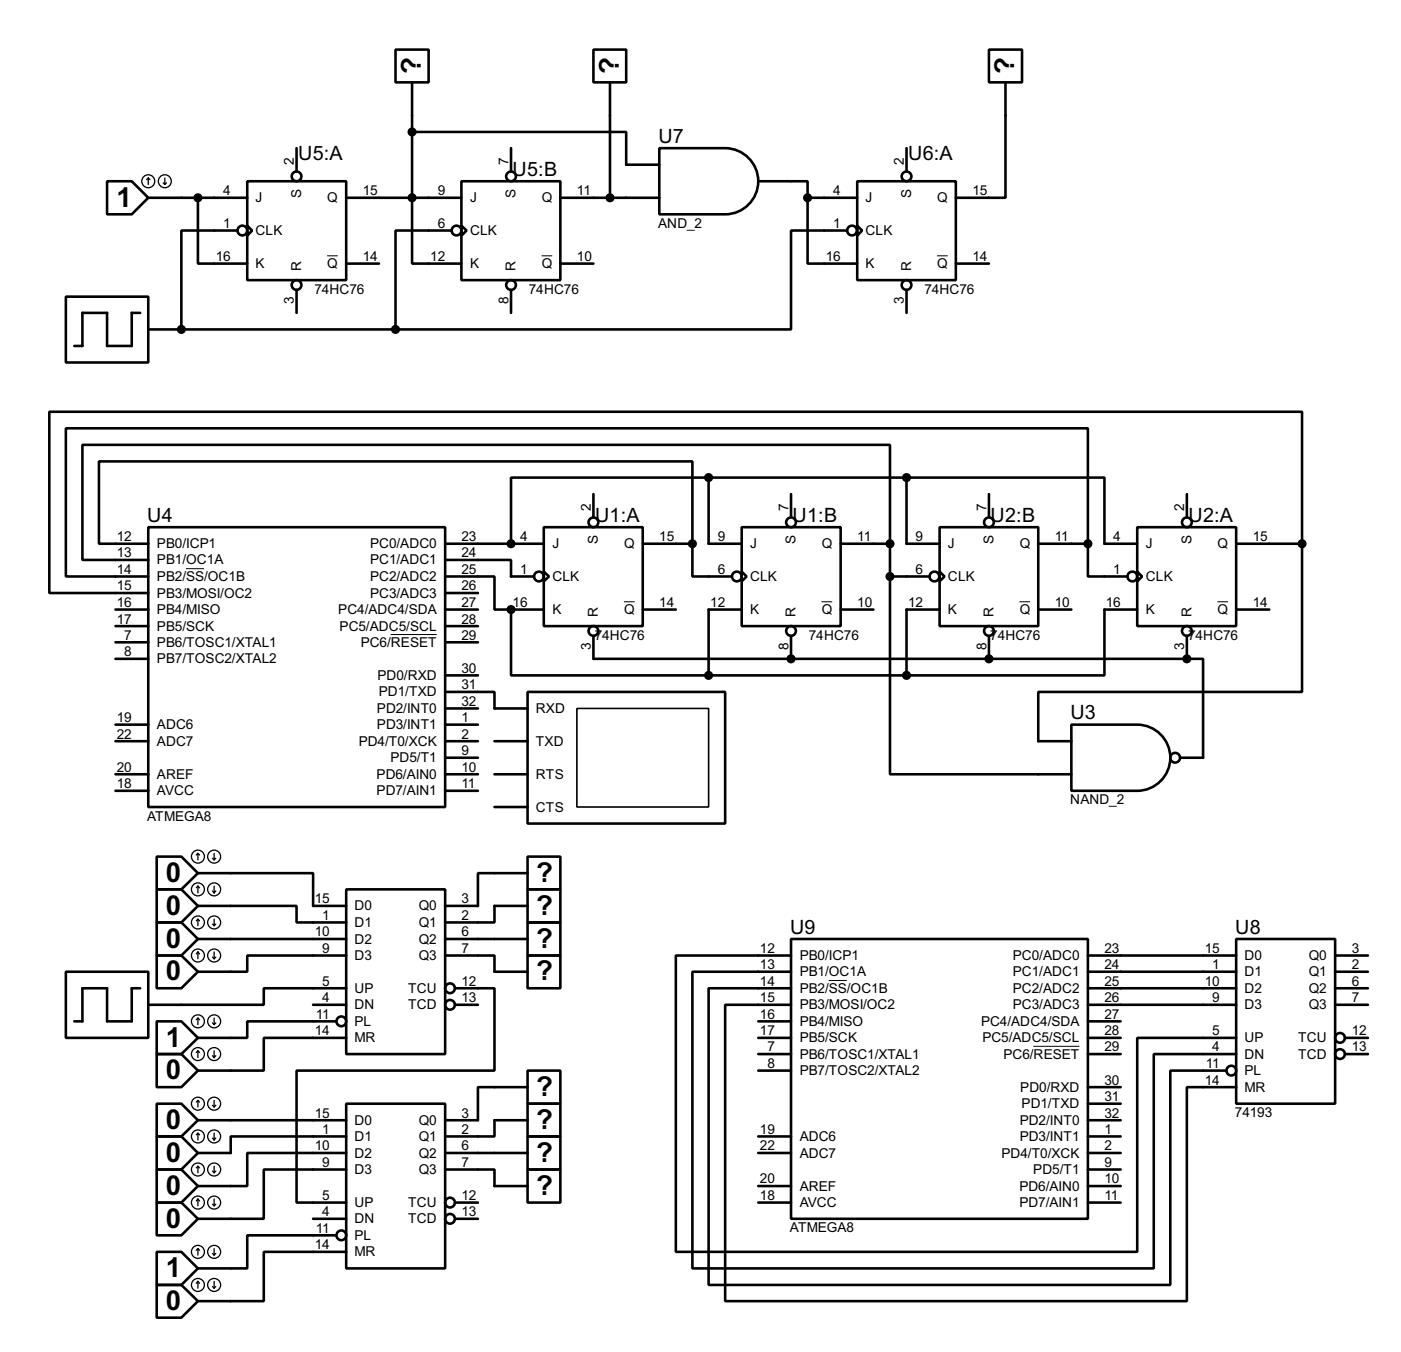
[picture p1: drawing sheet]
<svg xmlns="http://www.w3.org/2000/svg" width="216mm" height="208mm" viewBox="0 0 216 208" stroke-linecap="round" stroke-linejoin="round" font-family="sans-serif">
<g fill="#000">
<circle cx="28" cy="50.8" r=".2"/>
<circle cx="78.8" cy="83.9" r=".2"/>
<circle cx="78.8" cy="94" r=".2"/>
<circle cx="121.9" cy="101.6" r=".2"/>
<circle cx="152.4" cy="101.6" r=".2"/>
<circle cx="182.9" cy="101.6" r=".2"/>
</g>
<g fill="none" stroke="#000" stroke-width=".4">
<path d="M61 7.7h5.1v5h-5.1zM63.5 12.7v28h7.6M91.5 7.7h5v5h-5zM94 12.7v17.8M152.4 7.7h5.1v5h-5.1zM155 12.7v17.8h-7.7M16.5 28h3.8l2.6 2.5-2.6 2.6h-3.8zM22.9 30.5h15.2M30.5 30.5v10.2h7.6M36.6 35.6h-8.6v15.2M38.1 28h15.3v15.2h-15.3zM38.1 34.8l.8 .8-.8 .8z"/>
<path d="M45.7 22.9v3.6M53.4 30.5h17.7M63.5 20.4h33v5h5.1M69.6 35.6h-8.6v15.2M71.1 28h15.3v15.2h-15.3zM71.1 34.8l.8 .8-.8 .8zM78.8 22.9v3.6M86.4 30.5h15.2M101.6 22.9h10.2a5.1 5.1 0 0 1 5.1 5.1 5.1 5.1 0 0 1-5.1 5.1h-10.2zM116.9 28h7.6v2.5M124.5 30.5v10.2h7.6M124.5 30.5h7.6"/>
<path d="M130.6 35.6h-8.7v15.2h-60.9M132.1 28h15.2v15.2h-15.2zM132.1 34.8l.8 .8-.8 .8zM139.7 22.9v3.6M10.2 45.8h12.7v10.1h-12.7zM21.6 48.3h-1.3v5.1h-3.8v-5.1h-3.8v5.1h-1.2M22.9 50.8h38.1M45.7 44.7v3.6M53.4 40.7h5M78.8 44.7v3.6M86.4 40.7h5.1M139.7 44.7v3.6"/>
<path d="M147.3 40.7h5.1M91.5 76.2v3.6M109.2 73.7h-30.4v10.2M109.2 73.7v10.2h5.1M109.2 73.7h30.5M121.9 76.2v3.6M139.7 73.7h30.5v10.2h5.1M139.7 73.7v10.2h5.1M152.4 76.2v3.6M182.9 76.2v3.6M17.8 94h5.1M17.8 96.6h5.1"/>
<path d="M17.8 99.1h5.1M22.9 81.3h45.7v43.2h-45.7zM22.9 83.9h-7.6v-12.7h91.4v12.7M68.6 86.4h10.2v2.5h3.5M68.6 88.9h7.6v5.1h2.6M68.6 83.9h15.2M68.6 94h5.1M68.6 91.5h5.1M68.6 96.6h5.1M68.6 99.1h5.1M78.8 94v10.2h30.4M78.8 94h5"/>
<path d="M83.8 81.3h15.3v15.3h-15.3zM83.8 88.2l.8 .7-.8 .8zM91.5 98.1v3.5h91.4M99.1 83.9h7.6M99.1 94h5.1M106.7 83.9v5h6.1M114.3 81.3h15.3v15.3h-15.3zM114.3 88.2l.8 .7-.8 .8zM114.3 94h-5.1v10.2M121.9 98.1v3.5M129.6 83.9h7.6M129.6 94h5"/>
<path d="M137.2 88.9v30.5h27.9M137.2 83.9v-15.3h-124.5v17.8h10.2M137.2 88.9h6.1M137.2 83.9v5M144.8 81.3h15.2v15.3h-15.2zM144.8 88.2l.8 .7-.8 .8zM144.8 94h-5.1v10.2M152.4 98.1v3.5M160 83.9h7.7M160 94h5.1M167.7 83.9v5h6.1M167.7 83.9v-17.8h-157.5v22.8h12.7"/>
<path d="M175.3 81.3h15.2v15.3h-15.2zM175.3 88.2l.7 .7-.7 .8zM175.3 94h-5.1v10.2h-30.5M182.9 98.1v3.5M190.5 83.9h10.2M190.5 94h5.1M200.7 83.9v22.8h-40.7v7.6h5.1M200.7 83.9v-20.4h-193.1v28h15.3M17.8 101.6h5.1M17.8 114.3h5.1M17.8 119.4h5.1M17.8 111.8h5.1"/>
<path d="M68.6 106.7h7.6v2.6h5.1M68.6 104.2h5.1M68.6 114.3h5.1M68.6 119.4h5.1M68.6 116.9h5.1M68.6 109.3h5.1M68.6 111.8h5.1M76.2 114.3h5.1M76.2 119.4h5.1M81.3 106.7h30.5v20.3h-30.5zM109.2 104.2h30.5M165.1 111.8h10.2a5.1 5.1 0 0 1 5.1 5.1 5.1 5.1 0 0 1-5.1 5.1h-10.2z"/>
<path d="M182.9 101.6h2.5v15.3h-3.5M17.8 122h5.1M24.2 132.1h3.8l2.5 2.6-2.5 2.5h-3.8zM24.2 137.2h3.8l2.5 2.5-2.5 2.6h-3.8zM30.5 134.7h17.8v5h5.1M30.5 139.7h15.2v2.6h7.7M53.4 137.2h15.2v25.4h-15.2zM68.6 122h5.1M76.2 124.5h5.1M81.3 132.1h5.1v5.1h-5.1zM81.3 137.2h5.1v5.1h-5.1zM81.3 134.7h-7.6v5h-5.1"/>
<path d="M81.3 139.7h-5.1v2.6h-7.6M10.2 149.9h12.7v10.2h-12.7zM21.6 152.4h-1.3v5.1h-3.8v-5.1h-3.8v5.1h-1.2M24.2 142.3h3.8l2.5 2.5-2.5 2.6h-3.8zM24.2 147.4h3.8l2.5 2.5-2.5 2.5h-3.8zM24.2 157.5h3.8l2.5 2.6-2.5 2.5h-3.8zM30.5 144.8h22.9M48.3 155h5.1M51.8 157.5h-13.7v2.6h-7.6M53.4 147.4h-15.3v2.5h-7.6M53.4 152.4h-12.7v2.6h-17.8M68.6 147.4h7.6v2.5h5.1"/>
<path d="M68.6 144.8h12.7M70.1 152.4h6.1v12.7h-30.5v20.4h7.7M70.1 155h3.6M81.3 142.3h5.1v5.1h-5.1zM81.3 147.4h5.1v5h-5.1zM116.9 157.5h5M121.9 144.8h45.8v43.2h-45.8zM121.9 147.4h-17.7v45.7h71.1v-33h15.2M121.9 149.9h-15.2v45.7h71.1v-33h12.7M121.9 152.4h-12.7v45.8h71.2v-33.1h8.6M121.9 155h-10.1v45.7h71.1v-33h7.6M167.7 147.4h22.8"/>
<path d="M167.7 149.9h22.8M167.7 152.4h22.8M167.7 155h22.8M167.7 157.5h5M190.5 144.8h15.3v25.4h-15.3zM205.8 147.4h5M205.8 149.9h5M205.8 152.4h5M205.8 155h5M24.2 162.6h3.8l2.5 2.5-2.5 2.6h-3.8zM24.2 170.2h3.8l2.5 2.6-2.5 2.5h-3.8zM24.2 175.3h3.8l2.5 2.5-2.5 2.6h-3.8z"/>
<path d="M30.5 172.8h22.9M53.4 170.2h15.2v25.4h-15.2zM53.4 160.1h-12.7v5h-10.2M53.4 175.3h-17.8v2.5h-5.1M53.4 177.8h-15.3v5.1h-7.6M68.6 177.8h12.7M81.3 165.1h5.1v5.1h-5.1zM81.3 170.2h5.1v5.1h-5.1zM81.3 175.3h5.1v5.1h-5.1zM81.3 167.7h-7.6v5.1h-5.1M81.3 172.8h-5.1v2.5h-7.6M116.9 177.8h5"/>
<path d="M116.9 160.1h5M116.9 165.1h5M116.9 175.3h5M116.9 162.6h5M167.7 172.8h5M167.7 177.8h5M167.7 160.1h5M167.7 167.7h5M167.7 175.3h5M167.7 162.6h5M167.7 170.2h5M207.3 160.1h3.5"/>
<path d="M207.3 162.6h3.5M24.2 180.4h3.8l2.5 2.5-2.5 2.6h-3.8zM24.2 185.5h3.8l2.5 2.5-2.5 2.5h-3.8zM24.2 193.1h3.8l2.5 2.5-2.5 2.6h-3.8zM24.2 198.2h3.8l2.5 2.5-2.5 2.5h-3.8zM48.3 188h5.1M51.8 190.5h-13.7v5.1h-7.6M53.4 180.4h-12.7v7.6h-10.2M53.4 193.1h-12.7v7.6h-10.2M68.6 180.4h7.6v2.5h5.1M70.1 188h3.6M70.1 185.5h3.6"/>
<path d="M81.3 180.4h5.1v5.1h-5.1zM116.9 182.9h5M116.9 185.5h5M167.7 182.9h5M167.7 180.4h5M167.7 185.5h5"/>
<circle cx="37.3" cy="35.6" r=".75"/>
<circle cx="45.7" cy="27.2" r=".75"/>
<circle cx="70.3" cy="35.6" r=".75"/>
<circle cx="78.7" cy="27.2" r=".75"/>
<circle cx="131.3" cy="35.6" r=".75"/>
<circle cx="139.7" cy="27.2" r=".75"/>
<circle cx="45.7" cy="44" r=".75"/>
<circle cx="78.7" cy="44" r=".75"/>
<circle cx="139.7" cy="44" r=".75"/>
<circle cx="83" cy="88.9" r=".75"/>
<circle cx="91.4" cy="97.3" r=".75"/>
<circle cx="91.4" cy="80.6" r=".75"/>
<circle cx="113.5" cy="88.9" r=".75"/>
<circle cx="121.9" cy="97.3" r=".75"/>
<circle cx="121.9" cy="80.6" r=".75"/>
<circle cx="144" cy="88.9" r=".75"/>
<circle cx="152.4" cy="97.3" r=".75"/>
<circle cx="152.4" cy="80.6" r=".75"/>
<circle cx="174.5" cy="88.9" r=".75"/>
<circle cx="182.9" cy="80.6" r=".75"/>
<circle cx="182.9" cy="97.3" r=".75"/>
<circle cx="181.1" cy="116.9" r=".75"/>
<circle cx="52.6" cy="157.5" r=".75"/>
<circle cx="69.3" cy="155" r=".75"/>
<circle cx="69.3" cy="152.4" r=".75"/>
<circle cx="189.7" cy="165.1" r=".75"/>
<circle cx="206.5" cy="160.1" r=".75"/>
<circle cx="206.5" cy="162.6" r=".75"/>
<circle cx="52.6" cy="190.5" r=".75"/>
<circle cx="69.3" cy="188" r=".75"/>
<circle cx="69.3" cy="185.5" r=".75"/>
</g>
<path d="M50.4 39.5h1.7M83.5 39.5h1.6M144.4 39.5h1.7M28.7 87.7h2.8M60.2 97.9h7.1M96.2 92.8h1.6M126.6 92.8h1.7M157.1 92.8h1.7M187.6 92.8h1.7M127.7 151.2h2.8M159.3 161.4h7.1" fill="none" stroke="#000" stroke-width=".15"/>
<g fill="#000" stroke="#000" stroke-width=".4">
<circle cx="30.5" cy="30.5" r=".5"/>
<circle cx="63.5" cy="20.4" r=".5"/>
<circle cx="63.5" cy="30.5" r=".5"/>
<circle cx="94" cy="30.5" r=".5"/>
<circle cx="124.4" cy="30.5" r=".5"/>
<circle cx="27.9" cy="50.8" r=".5"/>
<circle cx="60.9" cy="50.8" r=".5"/>
<circle cx="109.2" cy="73.7" r=".5"/>
<circle cx="139.7" cy="73.7" r=".5"/>
<circle cx="78.7" cy="83.9" r=".5"/>
<circle cx="78.7" cy="94" r=".5"/>
<circle cx="106.7" cy="83.9" r=".5"/>
<circle cx="137.1" cy="83.9" r=".5"/>
<circle cx="137.1" cy="88.9" r=".5"/>
<circle cx="167.6" cy="83.9" r=".5"/>
<circle cx="200.6" cy="83.9" r=".5"/>
<circle cx="109.2" cy="104.2" r=".5"/>
<circle cx="121.9" cy="101.6" r=".5"/>
<circle cx="139.7" cy="104.2" r=".5"/>
<circle cx="152.4" cy="101.6" r=".5"/>
<circle cx="182.9" cy="101.6" r=".5"/>
</g>
<path d="M88.9 109.3h20.3v15.2h-20.3z" fill="none" stroke="#000" stroke-width=".25"/>
<g fill="none" stroke="#000" stroke-width=".2">
<path d="M22.9 27.5l-.3 .2M22.9 27.5l.2 .2M22.9 27.5v1M25.2 28.2l.2 .3M25.4 27.5v1M25.7 28.2l-.3 .3M30.5 131.6l-.2 .3M30.5 131.6l.3 .3M30.5 131.6v1M30.5 136.7v1M30.5 136.7l-.2 .2M30.5 136.7l.3 .2"/>
<path d="M32.8 132.4l.2 .2M32.8 137.4l.2 .3M33 131.6v1M33 136.7v1M33.3 132.4l-.3 .2M33.3 137.4l-.3 .3M30.5 141.8v1M30.5 146.8v1.1M30.5 157v1M30.5 141.8l-.2 .2M30.5 141.8l.3 .2M30.5 146.8l-.2 .3"/>
<path d="M30.5 146.8l.3 .3M30.5 157l-.2 .3M30.5 157l.3 .3M32.8 142.5l.2 .3M32.8 147.6l.2 .3M32.8 157.8l.2 .2M33 141.8v1M33 146.8v1.1M33 157v1M33.3 142.5l-.3 .3M33.3 147.6l-.3 .3M33.3 157.8l-.3 .2"/>
<path d="M30.5 162.1v1M30.5 169.7v1M30.5 174.8v1M30.5 179.9v1M30.5 162.1l-.2 .2M30.5 162.1l.3 .2M30.5 169.7l-.2 .3M30.5 169.7l.3 .3M30.5 174.8l-.2 .2M30.5 174.8l.3 .2M30.5 179.9l-.2 .2M30.5 179.9l.3 .2"/>
<path d="M32.8 162.8l.2 .3M32.8 170.5l.2 .2M32.8 175.5l.2 .3M33 162.1v1M33 169.7v1M33 174.8v1M33 179.9v1M33.3 162.8l-.3 .3M33.3 170.5l-.3 .2M33.3 175.5l-.3 .3M30.5 184.9v1.1M30.5 192.6v1"/>
<path d="M30.5 197.6v1.1M30.5 184.9l-.2 .3M30.5 184.9l.3 .3M30.5 192.6l-.2 .2M30.5 192.6l.3 .2M30.5 197.6l-.2 .3M30.5 197.6l.3 .3M32.8 180.6l.2 .3M32.8 185.7l.2 .3M32.8 193.3l.2 .3M32.8 198.4l.2 .3M33 184.9v1.1"/>
<path d="M33 192.6v1M33 197.6v1.1M33.3 180.6l-.3 .3M33.3 185.7l-.3 .3M33.3 193.3l-.3 .3M33.3 198.4l-.3 .3"/>
<circle cx="22.8" cy="28" r="1"/>
<circle cx="25.4" cy="28" r="1"/>
<circle cx="30.5" cy="132.1" r="1"/>
<circle cx="30.5" cy="137.2" r="1"/>
<circle cx="33" cy="137.2" r="1"/>
<circle cx="33" cy="132.1" r="1"/>
<circle cx="30.5" cy="147.4" r="1"/>
<circle cx="30.5" cy="142.3" r="1"/>
<circle cx="30.5" cy="157.5" r="1"/>
<circle cx="33" cy="147.4" r="1"/>
<circle cx="33" cy="142.3" r="1"/>
<circle cx="33" cy="157.5" r="1"/>
<circle cx="30.5" cy="175.3" r="1"/>
<circle cx="30.5" cy="162.6" r="1"/>
<circle cx="30.5" cy="170.2" r="1"/>
<circle cx="33" cy="175.3" r="1"/>
<circle cx="33" cy="170.2" r="1"/>
<circle cx="33" cy="162.6" r="1"/>
<circle cx="30.5" cy="185.5" r="1"/>
<circle cx="30.5" cy="198.2" r="1"/>
<circle cx="30.5" cy="193.1" r="1"/>
<circle cx="30.5" cy="180.4" r="1"/>
<circle cx="33" cy="185.5" r="1"/>
<circle cx="33" cy="198.2" r="1"/>
<circle cx="33" cy="193.1" r="1"/>
<circle cx="33" cy="180.4" r="1"/>
</g>
<g font-size="4.8">
<text x="64.9" y="11.3" transform="rotate(-90 64.9 11.3)">?</text>
<text x="95.4" y="11.3" transform="rotate(-90 95.4 11.3)">?</text>
<text x="156.3" y="11.3" transform="rotate(-90 156.3 11.3)">?</text>
<text x="18" y="31.9">1</text>
<text x="25.6" y="136">0</text>
<text x="82.6" y="136">?</text>
<text x="25.6" y="141.1">0</text>
<text x="82.6" y="141.1">?</text>
<text x="25.6" y="146.2">0</text>
<text x="82.6" y="146.2">?</text>
<text x="25.6" y="151.2">0</text>
<text x="82.6" y="151.2">?</text>
<text x="25.6" y="161.4">1</text>
<text x="25.6" y="166.5">0</text>
<text x="82.6" y="169">?</text>
<text x="25.6" y="174.1">0</text>
<text x="25.6" y="179.2">0</text>
<text x="82.6" y="174.1">?</text>
<text x="82.6" y="179.2">?</text>
<text x="25.6" y="184.3">0</text>
<text x="82.6" y="184.3">?</text>
<text x="25.6" y="189.3">0</text>
<text x="25.6" y="197">1</text>
<text x="25.6" y="202">0</text>
</g>
<g font-size="3.4">
<text x="101.5" y="22.1">U7</text>
<text x="46" y="24.6">U5:A</text>
<text x="79" y="27.2">U5:B</text>
<text x="140" y="24.6">U6:A</text>
<text x="22.7" y="80.5">U4</text>
<text x="91.7" y="80.5">U1:A</text>
<text x="122.2" y="80.5">U1:B</text>
<text x="152.7" y="80.5">U2:B</text>
<text x="183.2" y="80.5">U2:A</text>
<text x="165" y="111">U3</text>
<text x="121.8" y="144">U9</text>
<text x="190.4" y="144">U8</text>
</g>
<g font-size="2.4">
<text x="45.3" y="25.4" transform="rotate(-90 45.3 25.4)">2</text>
<text x="78.4" y="25.4" transform="rotate(-90 78.4 25.4)">7</text>
<text x="139.3" y="25.4" transform="rotate(-90 139.3 25.4)">2</text>
<text x="34.4" y="30.1">4</text>
<text x="34.4" y="35.2">1</text>
<text x="39.4" y="31.2">J</text>
<text x="46.4" y="30.6" transform="rotate(-90 46.4 30.6)">S</text>
<text x="50.4" y="31.2">Q</text>
<text x="55.9" y="30.1">15</text>
<text x="67.5" y="30.1">9</text>
<text x="67.5" y="35.2">6</text>
<text x="72.4" y="31.2">J</text>
<text x="79.5" y="30.6" transform="rotate(-90 79.5 30.6)">S</text>
<text x="83.5" y="31.2">Q</text>
<text x="88.9" y="30.1">11</text>
<text x="101.4" y="35.2">AND_2</text>
<text x="128.4" y="30.1">4</text>
<text x="128.4" y="35.2">1</text>
<text x="133.4" y="31.2">J</text>
<text x="140.4" y="30.6" transform="rotate(-90 140.4 30.6)">S</text>
<text x="144.4" y="31.2">Q</text>
<text x="149.9" y="30.1">15</text>
<text x="33.3" y="40.2">16</text>
<text x="39.4" y="36.3">CLK</text>
<text x="39.4" y="41.3">K</text>
<text x="46.4" y="41.9" transform="rotate(-90 46.4 41.9)">R</text>
<text x="50.4" y="41.3">Q</text>
<text x="55.9" y="40.2">14</text>
<text x="66.3" y="40.2">12</text>
<text x="72.4" y="36.3">CLK</text>
<text x="72.4" y="41.3">K</text>
<text x="79.5" y="41.9" transform="rotate(-90 79.5 41.9)">R</text>
<text x="83.5" y="41.3">Q</text>
<text x="88.9" y="40.2">10</text>
<text x="127.3" y="40.2">16</text>
<text x="133.4" y="36.3">CLK</text>
<text x="133.4" y="41.3">K</text>
<text x="140.4" y="41.9" transform="rotate(-90 140.4 41.9)">R</text>
<text x="144.4" y="41.3">Q</text>
<text x="149.9" y="40.2">14</text>
<text x="45.3" y="46.9" transform="rotate(-90 45.3 46.9)">3</text>
<text x="48.5" y="45.3">74HC76</text>
<text x="78.4" y="46.9" transform="rotate(-90 78.4 46.9)">8</text>
<text x="81.5" y="45.3">74HC76</text>
<text x="139.3" y="46.9" transform="rotate(-90 139.3 46.9)">3</text>
<text x="142.5" y="45.3">74HC76</text>
<text x="18" y="83.5">12</text>
<text x="71.1" y="83.5">23</text>
<text x="80.2" y="83.5">4</text>
<text x="91.1" y="78.7" transform="rotate(-90 91.1 78.7)">2</text>
<text x="92.2" y="83.9" transform="rotate(-90 92.2 83.9)">S</text>
<text x="101.6" y="83.5">15</text>
<text x="110.6" y="83.5">9</text>
<text x="121.5" y="78.8" transform="rotate(-90 121.5 78.8)">7</text>
<text x="122.6" y="83.9" transform="rotate(-90 122.6 83.9)">S</text>
<text x="132.1" y="83.5">11</text>
<text x="141.1" y="83.5">9</text>
<text x="152" y="78.8" transform="rotate(-90 152 78.8)">7</text>
<text x="153.1" y="83.9" transform="rotate(-90 153.1 83.9)">S</text>
<text x="162.6" y="83.5">11</text>
<text x="171.6" y="83.5">4</text>
<text x="182.5" y="78.7" transform="rotate(-90 182.5 78.7)">2</text>
<text x="183.6" y="83.9" transform="rotate(-90 183.6 83.9)">S</text>
<text x="193.1" y="83.5">15</text>
<text x="18" y="86">13</text>
<text x="18" y="88.5">14</text>
<text x="24.2" y="84.6">PB0/ICP1</text>
<text x="24.2" y="87.1">PB1/OC1A</text>
<text x="24.2" y="89.6">PB2/SS/OC1B</text>
<text x="57" y="84.6">PC0/ADC0</text>
<text x="57" y="87.1">PC1/ADC1</text>
<text x="57" y="89.6">PC2/ADC2</text>
<text x="71.1" y="86">24</text>
<text x="71.1" y="88.5">25</text>
<text x="80.2" y="88.5">1</text>
<text x="85.1" y="84.6">J</text>
<text x="85.1" y="89.6">CLK</text>
<text x="96.2" y="84.6">Q</text>
<text x="110.6" y="88.5">6</text>
<text x="115.6" y="84.6">J</text>
<text x="115.6" y="89.6">CLK</text>
<text x="126.6" y="84.6">Q</text>
<text x="141.1" y="88.5">6</text>
<text x="146.1" y="84.6">J</text>
<text x="146.1" y="89.6">CLK</text>
<text x="157.1" y="84.6">Q</text>
<text x="171.6" y="88.5">1</text>
<text x="176.6" y="84.6">J</text>
<text x="176.6" y="89.6">CLK</text>
<text x="187.6" y="84.6">Q</text>
<text x="18" y="91.1">15</text>
<text x="18" y="93.6">16</text>
<text x="24.2" y="92.2">PB3/MOSI/OC2</text>
<text x="24.2" y="94.7">PB4/MISO</text>
<text x="52.1" y="94.7">PC4/ADC4/SDA</text>
<text x="57" y="92.2">PC3/ADC3</text>
<text x="71.1" y="91.1">26</text>
<text x="71.1" y="93.6">27</text>
<text x="79" y="93.6">16</text>
<text x="85.1" y="94.7">K</text>
<text x="92.1" y="95.2" transform="rotate(-90 92.1 95.2)">R</text>
<text x="96.2" y="94.7">Q</text>
<text x="101.6" y="93.6">14</text>
<text x="109.5" y="93.6">12</text>
<text x="115.6" y="94.7">K</text>
<text x="122.6" y="95.2" transform="rotate(-90 122.6 95.2)">R</text>
<text x="126.6" y="94.7">Q</text>
<text x="132.1" y="93.6">10</text>
<text x="140" y="93.6">12</text>
<text x="146.1" y="94.7">K</text>
<text x="153.1" y="95.2" transform="rotate(-90 153.1 95.2)">R</text>
<text x="157.1" y="94.7">Q</text>
<text x="162.6" y="93.6">10</text>
<text x="170.4" y="93.6">16</text>
<text x="176.6" y="94.7">K</text>
<text x="183.6" y="95.2" transform="rotate(-90 183.6 95.2)">R</text>
<text x="187.6" y="94.7">Q</text>
<text x="193.1" y="93.6">14</text>
<text x="18" y="96.2">17</text>
<text x="19.2" y="98.7">7</text>
<text x="19.2" y="101.2">8</text>
<text x="24.2" y="97.3">PB5/SCK</text>
<text x="24.2" y="99.8">PB6/TOSC1/XTAL1</text>
<text x="52.3" y="97.3">PC5/ADC5/SCL</text>
<text x="55.6" y="99.8">PC6/RESET</text>
<text x="71.1" y="98.7">29</text>
<text x="71.1" y="96.2">28</text>
<text x="91.1" y="100.2" transform="rotate(-90 91.1 100.2)">3</text>
<text x="91.7" y="98.7">74HC76</text>
<text x="121.5" y="100.2" transform="rotate(-90 121.5 100.2)">8</text>
<text x="124.7" y="98.7">74HC76</text>
<text x="152" y="100.2" transform="rotate(-90 152 100.2)">8</text>
<text x="152.6" y="98.7">74HC76</text>
<text x="182.5" y="100.2" transform="rotate(-90 182.5 100.2)">3</text>
<text x="183.1" y="98.7">74HC76</text>
<text x="24.2" y="102.3">PB7/TOSC2/XTAL2</text>
<text x="58.2" y="104.9">PD0/RXD</text>
<text x="58.4" y="107.4">PD1/TXD</text>
<text x="71.1" y="103.8">30</text>
<text x="71.1" y="106.3">31</text>
<text x="18" y="113.9">22</text>
<text x="18" y="111.4">19</text>
<text x="24.2" y="112.5">ADC6</text>
<text x="58.1" y="110">PD2/INT0</text>
<text x="58.1" y="112.5">PD3/INT1</text>
<text x="71.1" y="108.9">32</text>
<text x="71.1" y="111.4">1</text>
<text x="71.1" y="113.9">2</text>
<text x="82.6" y="110">RXD</text>
<text x="18" y="119">20</text>
<text x="24.2" y="115">ADC7</text>
<text x="55.3" y="115">PD4/T0/XCK</text>
<text x="60.2" y="117.6">PD5/T1</text>
<text x="71.1" y="116.5">9</text>
<text x="71.1" y="119">10</text>
<text x="82.6" y="115">TXD</text>
<text x="18" y="121.6">18</text>
<text x="24.2" y="120.1">AREF</text>
<text x="24.2" y="122.7">AVCC</text>
<text x="58" y="120.1">PD6/AIN0</text>
<text x="58" y="122.7">PD7/AIN1</text>
<text x="71.1" y="121.6">11</text>
<text x="82.6" y="120.1">RTS</text>
<text x="82.6" y="125.2">CTS</text>
<text x="164.9" y="124.1">NAND_2</text>
<text x="22.7" y="126.6">ATMEGA8</text>
<text x="48.5" y="139.3">15</text>
<text x="49.7" y="141.9">1</text>
<text x="54.6" y="140.4">D0</text>
<text x="54.6" y="143">D1</text>
<text x="64.5" y="140.4">Q0</text>
<text x="64.5" y="143">Q1</text>
<text x="71.1" y="139.3">3</text>
<text x="71.1" y="141.9">2</text>
<text x="48.5" y="144.4">10</text>
<text x="49.7" y="147">9</text>
<text x="54.6" y="145.5">D2</text>
<text x="54.6" y="148.1">D3</text>
<text x="64.5" y="145.5">Q2</text>
<text x="64.5" y="148.1">Q3</text>
<text x="71.1" y="144.4">6</text>
<text x="71.1" y="147">7</text>
<text x="117.1" y="147">12</text>
<text x="117.1" y="149.5">13</text>
<text x="123.2" y="148.1">PB0/ICP1</text>
<text x="156.1" y="148.1">PC0/ADC0</text>
<text x="170.2" y="147">23</text>
<text x="170.2" y="149.5">24</text>
<text x="185.7" y="147">15</text>
<text x="186.8" y="149.5">1</text>
<text x="191.8" y="148.1">D0</text>
<text x="201.7" y="148.1">Q0</text>
<text x="208.3" y="147">3</text>
<text x="208.3" y="149.5">2</text>
<text x="49.7" y="152">5</text>
<text x="49.7" y="154.6">4</text>
<text x="54.6" y="153.1">UP</text>
<text x="54.6" y="155.7">DN</text>
<text x="62.9" y="153.1">TCU</text>
<text x="62.9" y="155.7">TCD</text>
<text x="71.1" y="152">12</text>
<text x="71.1" y="154.6">13</text>
<text x="117.1" y="152">14</text>
<text x="117.1" y="154.6">15</text>
<text x="123.2" y="150.6">PB1/OC1A</text>
<text x="123.2" y="153.1">PB2/SS/OC1B</text>
<text x="123.2" y="155.7">PB3/MOSI/OC2</text>
<text x="156.1" y="150.6">PC1/ADC1</text>
<text x="156.1" y="153.1">PC2/ADC2</text>
<text x="156.1" y="155.7">PC3/ADC3</text>
<text x="170.2" y="152">25</text>
<text x="170.2" y="154.6">26</text>
<text x="185.7" y="152">10</text>
<text x="186.8" y="154.6">9</text>
<text x="191.8" y="150.6">D1</text>
<text x="191.8" y="153.1">D2</text>
<text x="191.8" y="155.7">D3</text>
<text x="201.7" y="150.6">Q1</text>
<text x="201.7" y="153.1">Q2</text>
<text x="201.7" y="155.7">Q3</text>
<text x="208.3" y="152">6</text>
<text x="208.3" y="154.6">7</text>
<text x="48.5" y="159.7">14</text>
<text x="48.7" y="157.1">11</text>
<text x="54.6" y="158.2">PL</text>
<text x="54.6" y="160.8">MR</text>
<text x="117.1" y="157.1">16</text>
<text x="117.1" y="159.7">17</text>
<text x="123.2" y="158.2">PB4/MISO</text>
<text x="123.2" y="160.8">PB5/SCK</text>
<text x="151.2" y="158.2">PC4/ADC4/SDA</text>
<text x="151.4" y="160.8">PC5/ADC5/SCL</text>
<text x="170.2" y="157.1">27</text>
<text x="170.2" y="159.7">28</text>
<text x="186.8" y="159.7">5</text>
<text x="191.8" y="160.8">UP</text>
<text x="200" y="160.8">TCU</text>
<text x="208.3" y="159.7">12</text>
<text x="118.3" y="162.2">7</text>
<text x="118.3" y="164.7">8</text>
<text x="123.2" y="163.3">PB6/TOSC1/XTAL1</text>
<text x="123.2" y="165.8">PB7/TOSC2/XTAL2</text>
<text x="154.6" y="163.3">PC6/RESET</text>
<text x="170.2" y="162.2">29</text>
<text x="170.2" y="167.3">30</text>
<text x="185.7" y="167.3">14</text>
<text x="185.8" y="164.7">11</text>
<text x="186.8" y="162.2">4</text>
<text x="191.8" y="163.3">DN</text>
<text x="191.8" y="165.8">PL</text>
<text x="200" y="163.3">TCD</text>
<text x="208.3" y="162.2">13</text>
<text x="48.5" y="172.4">15</text>
<text x="54.6" y="173.5">D0</text>
<text x="64.5" y="173.5">Q0</text>
<text x="71.1" y="172.4">3</text>
<text x="157.1" y="173.5">PD2/INT0</text>
<text x="157.2" y="168.4">PD0/RXD</text>
<text x="157.4" y="170.9">PD1/TXD</text>
<text x="170.2" y="169.8">31</text>
<text x="170.2" y="172.4">32</text>
<text x="190.3" y="172.3">74193</text>
<text x="191.8" y="168.4">MR</text>
<text x="48.5" y="177.4">10</text>
<text x="49.7" y="174.9">1</text>
<text x="49.7" y="180">9</text>
<text x="54.6" y="176">D1</text>
<text x="54.6" y="178.5">D2</text>
<text x="64.5" y="176">Q1</text>
<text x="64.5" y="178.5">Q2</text>
<text x="71.1" y="174.9">2</text>
<text x="71.1" y="177.4">6</text>
<text x="71.1" y="180">7</text>
<text x="117.1" y="177.4">22</text>
<text x="117.1" y="174.9">19</text>
<text x="123.2" y="178.5">ADC7</text>
<text x="123.2" y="176">ADC6</text>
<text x="154.3" y="178.5">PD4/T0/XCK</text>
<text x="157.1" y="176">PD3/INT1</text>
<text x="170.2" y="174.9">1</text>
<text x="170.2" y="177.4">2</text>
<text x="170.2" y="180">9</text>
<text x="49.7" y="185.1">5</text>
<text x="54.6" y="181.1">D3</text>
<text x="64.5" y="181.1">Q3</text>
<text x="71.1" y="185.1">12</text>
<text x="117.1" y="182.5">20</text>
<text x="117.1" y="185.1">18</text>
<text x="123.2" y="183.6">AREF</text>
<text x="157.1" y="183.6">PD6/AIN0</text>
<text x="159.2" y="181.1">PD5/T1</text>
<text x="170.2" y="182.5">10</text>
<text x="170.2" y="185.1">11</text>
<text x="48.7" y="190.1">11</text>
<text x="49.7" y="187.6">4</text>
<text x="54.6" y="186.2">UP</text>
<text x="54.6" y="188.7">DN</text>
<text x="54.6" y="191.2">PL</text>
<text x="62.9" y="186.2">TCU</text>
<text x="62.9" y="188.7">TCD</text>
<text x="71.1" y="187.6">13</text>
<text x="121.7" y="190.1">ATMEGA8</text>
<text x="123.2" y="186.2">AVCC</text>
<text x="157.1" y="186.2">PD7/AIN1</text>
<text x="48.5" y="192.7">14</text>
<text x="54.6" y="193.8">MR</text>
</g>
</svg>
